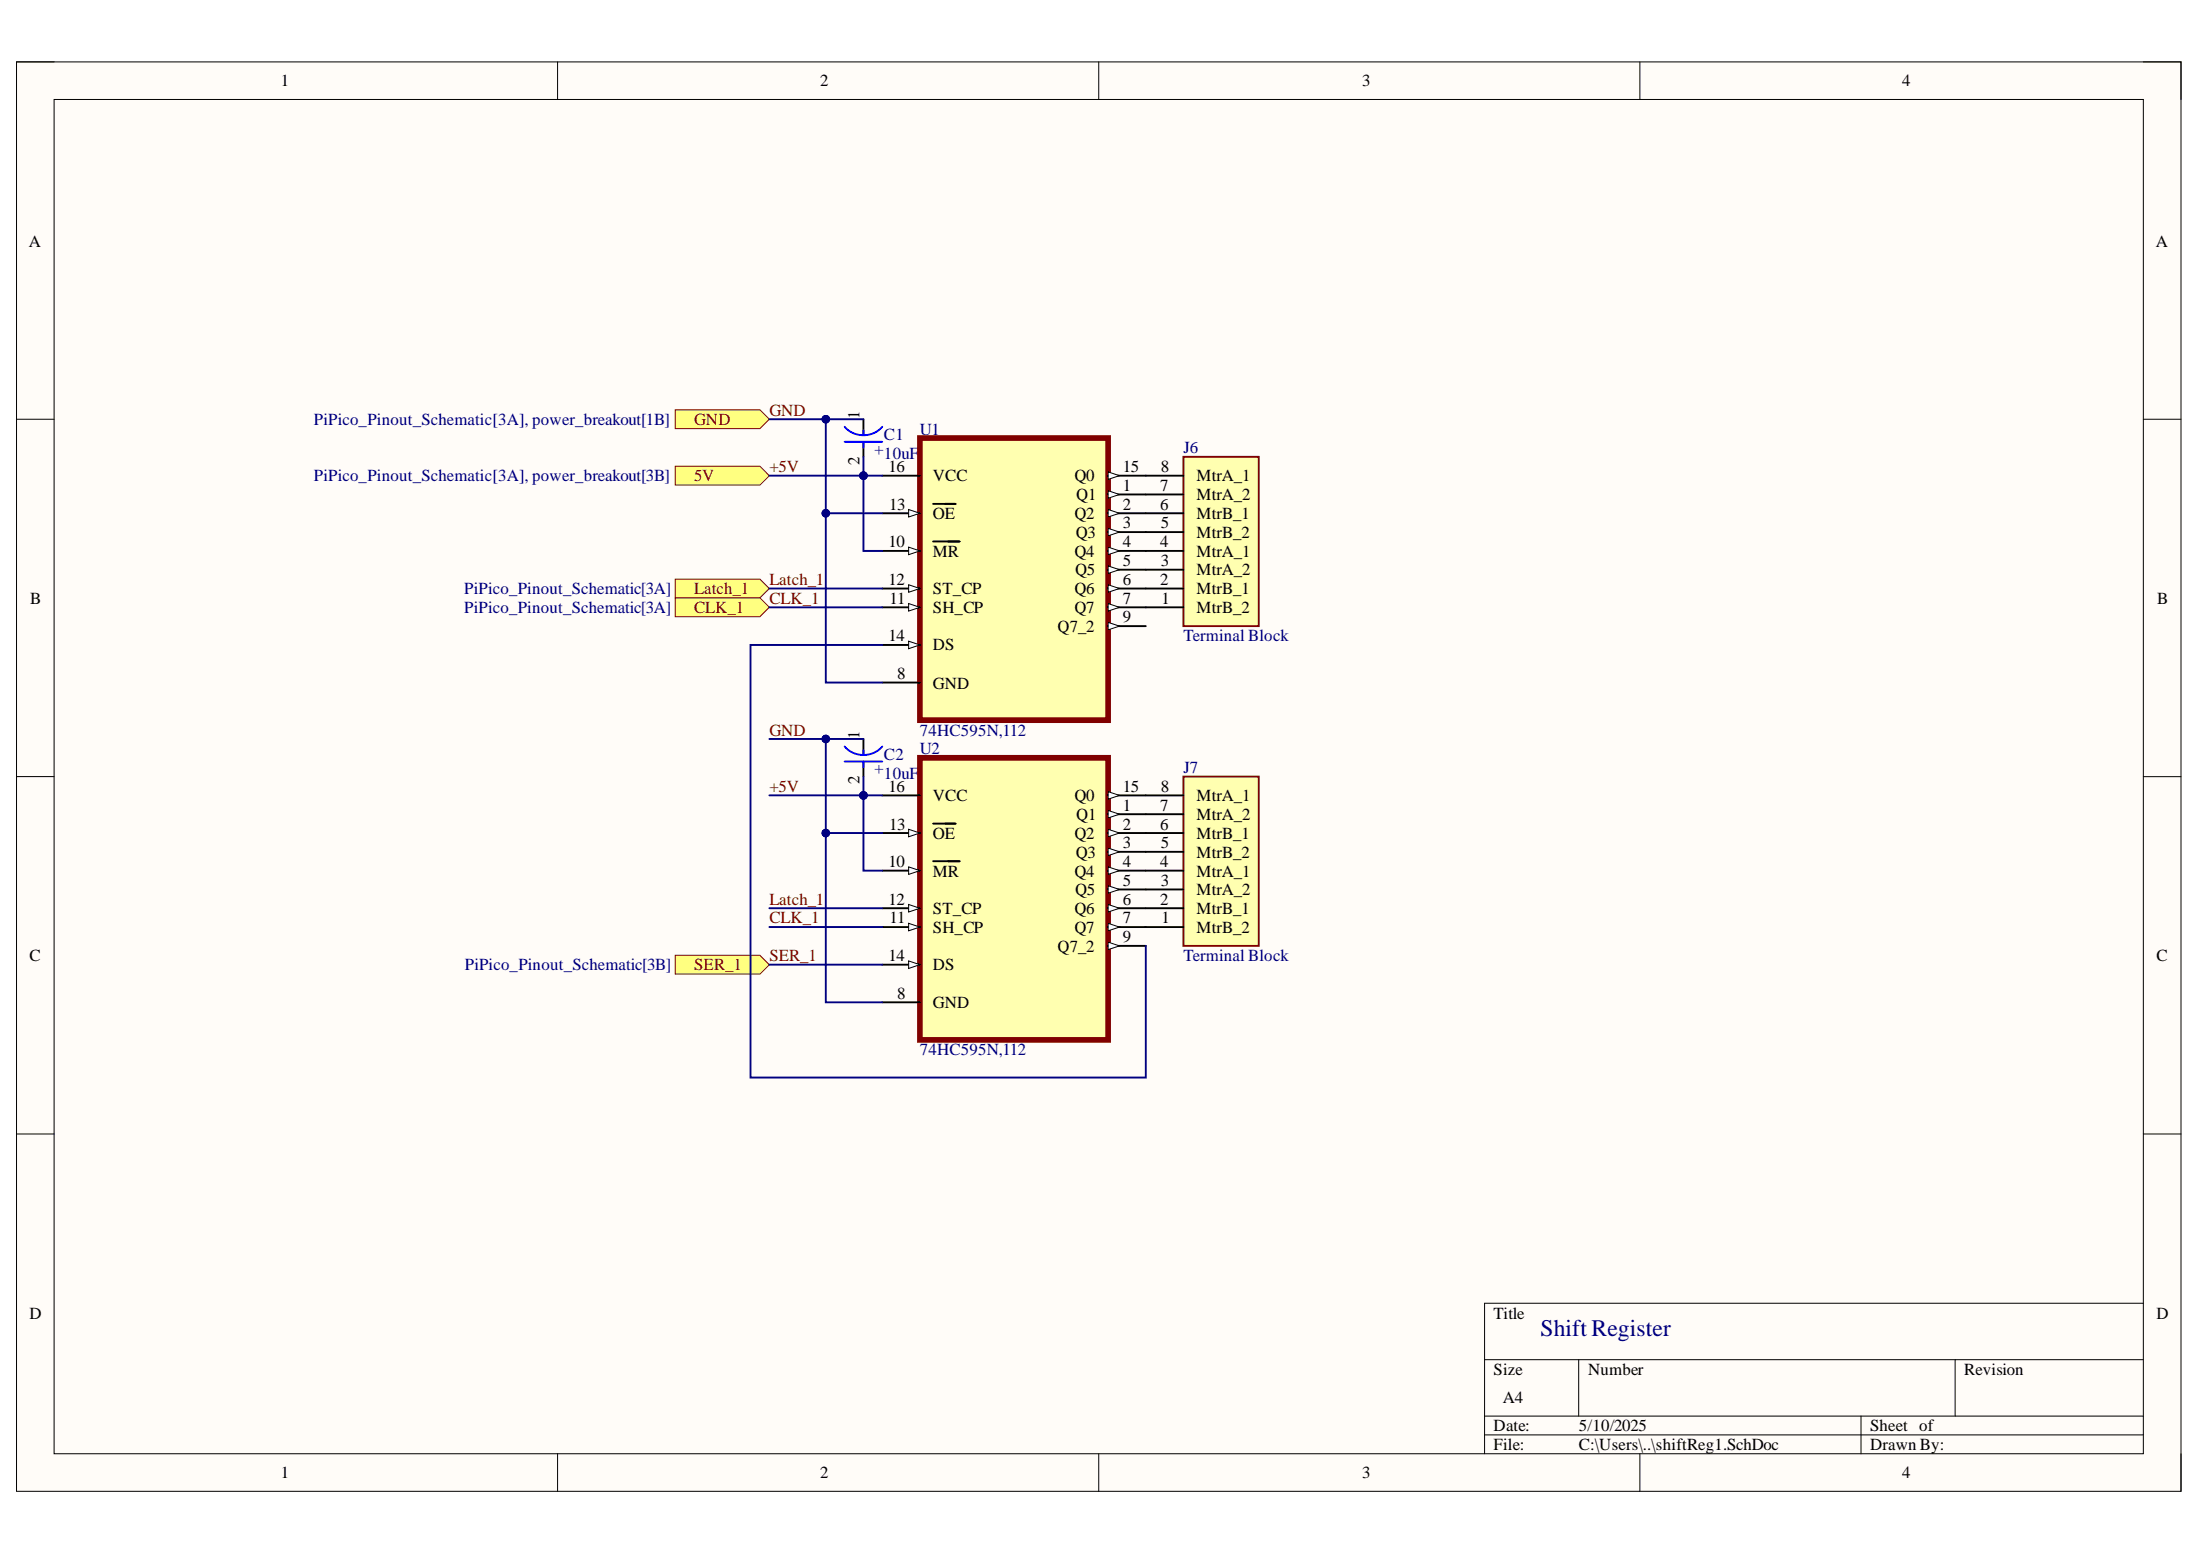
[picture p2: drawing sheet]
<svg xmlns="http://www.w3.org/2000/svg" width="297mm" height="210mm" viewBox="0 0 297 210" stroke-linecap="round" stroke-linejoin="round" font-family="sans-serif">
<path d="M2.2 8.4h292.3v192.9h-292.3z" fill-rule="evenodd" fill="#fffcf8"/>
<path d="M2.2 8.4h292.3v192.9h-292.3z" fill="none" stroke="#000" stroke-width=".14"/>
<path d="M7.3 13.4h282.1v182.8h-282.1z" fill-rule="evenodd" fill="#fffcf8"/>
<g fill="none" stroke="#000" stroke-width=".14">
<path d="M2.2 8.4h5.1M7.3 13.4h282.1v182.8h-282.1zM75.3 8.4v5M148.3 8.4v5M221.4 8.4v5M289.4 8.4h5.1v5M2.2 56.6h5.1M289.4 56.6h5.1M2.2 104.8h5.1M289.4 104.8h5.1M2.2 153.1h5.1M289.4 153.1h5.1"/>
<path d="M289.4 175.9h-89v20.3M75.3 196.2v5.1M148.3 196.2v5.1M200.4 183.5h89M200.4 191.2h89M200.4 193.7h89M213.2 183.5v7.7M221.4 196.2v5.1M251.3 191.2v5M264 183.5v7.7M294.5 196.2v5.1"/>
</g>
<path d="M116.6 56.6v2M116.6 59.6v2.1" fill="none" stroke="#000" stroke-width=".25"/>
<path d="M114 57.6a3.4 3.4 0 0 0 5.1 0M114 59.6h5.1M116.6 58.1v.5M116.6 59.6v.8" fill="none" stroke="#00f" stroke-width=".25"/>
<path d="M159.8 61.7h10.1v22.8h-10.1z" fill-rule="evenodd" fill="#ffffb0"/>
<path d="M159.8 61.7h10.1v22.8h-10.1z" fill="none" stroke="#800000" stroke-width=".25"/>
<path d="M154.7 79.4h5.1M154.7 76.9h5.1M154.7 74.4h5.1M154.7 71.8h5.1M154.7 69.3h5.1M154.7 66.7h5.1M154.7 64.2h5.1M154.7 82h5.1" fill="none" stroke="#000" stroke-width=".25"/>
<path d="M124.2 59.1h25.4v38.1h-25.4z" fill-rule="evenodd" fill="#ffffb0"/>
<path d="M124.2 59.1h25.4v38.1h-25.4z" fill="none" stroke="#800000" stroke-width=".76"/>
<path d="M119.1 64.2h5.1M119.1 69.3h5.1" fill="none" stroke="#000" stroke-width=".25"/>
<path d="M122.7 68.8l1.5 .5-1.5 .5z" fill="#f8fcff"/>
<path d="M122.7 68.8l1.5 .5-1.5 .5z" fill="none" stroke="#000" stroke-width=".14"/>
<path d="M119.1 74.4h5.1M126 68h3" fill="none" stroke="#000" stroke-width=".25"/>
<path d="M122.7 73.9l1.5 .5-1.5 .5z" fill="#f8fcff"/>
<path d="M122.7 73.9l1.5 .5-1.5 .5z" fill="none" stroke="#000" stroke-width=".14"/>
<path d="M119.1 79.4h5.1M126 73.1h3.6" fill="none" stroke="#000" stroke-width=".25"/>
<path d="M122.7 78.9l1.5 .5-1.5 .5z" fill="#f8fcff"/>
<path d="M122.7 78.9l1.5 .5-1.5 .5z" fill="none" stroke="#000" stroke-width=".14"/>
<path d="M119.1 82h5.1" fill="none" stroke="#000" stroke-width=".25"/>
<path d="M122.7 81.5l1.5 .5-1.5 .5z" fill="#f8fcff"/>
<path d="M122.7 81.5l1.5 .5-1.5 .5z" fill="none" stroke="#000" stroke-width=".14"/>
<path d="M119.1 87.1h5.1" fill="none" stroke="#000" stroke-width=".25"/>
<path d="M122.7 86.6l1.5 .5-1.5 .5z" fill="#f8fcff"/>
<path d="M122.7 86.6l1.5 .5-1.5 .5z" fill="none" stroke="#000" stroke-width=".14"/>
<path d="M149.6 64.2h5.1M119.1 92.1h5.1" fill="none" stroke="#000" stroke-width=".25"/>
<path d="M149.6 63.7l1.5 .5-1.5 .5z" fill="#f8fcff"/>
<path d="M149.6 63.7l1.5 .5-1.5 .5z" fill="none" stroke="#000" stroke-width=".14"/>
<path d="M149.6 66.7h5.1" fill="none" stroke="#000" stroke-width=".25"/>
<path d="M149.6 66.2l1.5 .5-1.5 .6z" fill="#f8fcff"/>
<path d="M149.6 66.2l1.5 .5-1.5 .6z" fill="none" stroke="#000" stroke-width=".14"/>
<path d="M149.6 69.3h5.1" fill="none" stroke="#000" stroke-width=".25"/>
<path d="M149.6 68.8l1.5 .5-1.5 .5z" fill="#f8fcff"/>
<path d="M149.6 68.8l1.5 .5-1.5 .5z" fill="none" stroke="#000" stroke-width=".14"/>
<path d="M149.6 71.8h5.1" fill="none" stroke="#000" stroke-width=".25"/>
<path d="M149.6 71.3l1.5 .5-1.5 .5z" fill="#f8fcff"/>
<path d="M149.6 71.3l1.5 .5-1.5 .5z" fill="none" stroke="#000" stroke-width=".14"/>
<path d="M149.6 74.4h5.1" fill="none" stroke="#000" stroke-width=".25"/>
<path d="M149.6 73.9l1.5 .5-1.5 .5z" fill="#f8fcff"/>
<path d="M149.6 73.9l1.5 .5-1.5 .5z" fill="none" stroke="#000" stroke-width=".14"/>
<path d="M149.6 76.9h5.1" fill="none" stroke="#000" stroke-width=".25"/>
<path d="M149.6 76.4l1.5 .5-1.5 .5z" fill="#f8fcff"/>
<path d="M149.6 76.4l1.5 .5-1.5 .5z" fill="none" stroke="#000" stroke-width=".14"/>
<path d="M149.6 79.4h5.1" fill="none" stroke="#000" stroke-width=".25"/>
<path d="M149.6 78.9l1.5 .5-1.5 .5z" fill="#f8fcff"/>
<path d="M149.6 78.9l1.5 .5-1.5 .5z" fill="none" stroke="#000" stroke-width=".14"/>
<path d="M149.6 82h5.1" fill="none" stroke="#000" stroke-width=".25"/>
<path d="M149.6 81.5l1.5 .5-1.5 .5z" fill="#f8fcff"/>
<path d="M149.6 81.5l1.5 .5-1.5 .5z" fill="none" stroke="#000" stroke-width=".14"/>
<path d="M149.6 84.5h5.1" fill="none" stroke="#000" stroke-width=".25"/>
<path d="M149.6 84l1.5 .5-1.5 .5z" fill="#f8fcff"/>
<path d="M149.6 84l1.5 .5-1.5 .5z" fill="none" stroke="#000" stroke-width=".14"/>
<path d="M116.6 99.8v2M116.6 102.8v2" fill="none" stroke="#000" stroke-width=".25"/>
<path d="M114 100.8a3.4 3.4 0 0 0 5.1 0M114 102.8h5.1M116.6 101.3v.5M116.6 102.8v.8" fill="none" stroke="#00f" stroke-width=".25"/>
<path d="M159.8 104.8h10.1v22.9h-10.1z" fill-rule="evenodd" fill="#ffffb0"/>
<path d="M159.8 104.8h10.1v22.9h-10.1z" fill="none" stroke="#800000" stroke-width=".25"/>
<path d="M154.7 117.5h5.1M154.7 115h5.1M154.7 112.4h5.1M154.7 109.9h5.1M154.7 107.4h5.1M154.7 125.1h5.1M154.7 122.6h5.1M154.7 120.1h5.1" fill="none" stroke="#000" stroke-width=".25"/>
<path d="M124.2 102.3h25.4v38.1h-25.4z" fill-rule="evenodd" fill="#ffffb0"/>
<path d="M124.2 102.3h25.4v38.1h-25.4z" fill="none" stroke="#800000" stroke-width=".76"/>
<path d="M119.1 107.4h5.1M119.1 112.4h5.1" fill="none" stroke="#000" stroke-width=".25"/>
<path d="M122.7 111.9l1.5 .5-1.5 .6z" fill="#f8fcff"/>
<path d="M122.7 111.9l1.5 .5-1.5 .6z" fill="none" stroke="#000" stroke-width=".14"/>
<path d="M119.1 117.5h5.1M126 111.2h3" fill="none" stroke="#000" stroke-width=".25"/>
<path d="M122.7 117l1.5 .5-1.5 .5z" fill="#f8fcff"/>
<path d="M122.7 117l1.5 .5-1.5 .5z" fill="none" stroke="#000" stroke-width=".14"/>
<path d="M126 116.3h3.6M119.1 122.6h5.1" fill="none" stroke="#000" stroke-width=".25"/>
<path d="M122.7 122.1l1.5 .5-1.5 .5z" fill="#f8fcff"/>
<path d="M122.7 122.1l1.5 .5-1.5 .5z" fill="none" stroke="#000" stroke-width=".14"/>
<path d="M119.1 125.1h5.1" fill="none" stroke="#000" stroke-width=".25"/>
<path d="M122.7 124.6l1.5 .5-1.5 .5z" fill="#f8fcff"/>
<path d="M122.7 124.6l1.5 .5-1.5 .5z" fill="none" stroke="#000" stroke-width=".14"/>
<path d="M119.1 130.2h5.1" fill="none" stroke="#000" stroke-width=".25"/>
<path d="M122.7 129.7l1.5 .5-1.5 .5z" fill="#f8fcff"/>
<path d="M122.7 129.7l1.5 .5-1.5 .5z" fill="none" stroke="#000" stroke-width=".14"/>
<path d="M149.6 107.4h5.1M119.1 135.3h5.1" fill="none" stroke="#000" stroke-width=".25"/>
<path d="M149.6 106.9l1.5 .5-1.5 .5z" fill="#f8fcff"/>
<path d="M149.6 106.9l1.5 .5-1.5 .5z" fill="none" stroke="#000" stroke-width=".14"/>
<path d="M149.6 109.9h5.1" fill="none" stroke="#000" stroke-width=".25"/>
<path d="M149.6 109.4l1.5 .5-1.5 .5z" fill="#f8fcff"/>
<path d="M149.6 109.4l1.5 .5-1.5 .5z" fill="none" stroke="#000" stroke-width=".14"/>
<path d="M149.6 112.4h5.1" fill="none" stroke="#000" stroke-width=".25"/>
<path d="M149.6 111.9l1.5 .5-1.5 .6z" fill="#f8fcff"/>
<path d="M149.6 111.9l1.5 .5-1.5 .6z" fill="none" stroke="#000" stroke-width=".14"/>
<path d="M149.6 115h5.1" fill="none" stroke="#000" stroke-width=".25"/>
<path d="M149.6 114.5l1.5 .5-1.5 .5z" fill="#f8fcff"/>
<path d="M149.6 114.5l1.5 .5-1.5 .5z" fill="none" stroke="#000" stroke-width=".14"/>
<path d="M149.6 117.5h5.1" fill="none" stroke="#000" stroke-width=".25"/>
<path d="M149.6 117l1.5 .5-1.5 .5z" fill="#f8fcff"/>
<path d="M149.6 117l1.5 .5-1.5 .5z" fill="none" stroke="#000" stroke-width=".14"/>
<path d="M149.6 120.1h5.1" fill="none" stroke="#000" stroke-width=".25"/>
<path d="M149.6 119.6l1.5 .5-1.5 .5z" fill="#f8fcff"/>
<path d="M149.6 119.6l1.5 .5-1.5 .5z" fill="none" stroke="#000" stroke-width=".14"/>
<path d="M149.6 122.6h5.1" fill="none" stroke="#000" stroke-width=".25"/>
<path d="M149.6 122.1l1.5 .5-1.5 .5z" fill="#f8fcff"/>
<path d="M149.6 122.1l1.5 .5-1.5 .5z" fill="none" stroke="#000" stroke-width=".14"/>
<path d="M149.6 125.1h5.1" fill="none" stroke="#000" stroke-width=".25"/>
<path d="M149.6 124.6l1.5 .5-1.5 .5z" fill="#f8fcff"/>
<path d="M149.6 124.6l1.5 .5-1.5 .5z" fill="none" stroke="#000" stroke-width=".14"/>
<path d="M149.6 127.7h5.1" fill="none" stroke="#000" stroke-width=".25"/>
<path d="M149.6 127.2l1.5 .5-1.5 .5z" fill="#f8fcff"/>
<path d="M149.6 127.2l1.5 .5-1.5 .5z" fill="none" stroke="#000" stroke-width=".14"/>
<path d="M91.2 55.3h11.4l1.3 1.3-1.3 1.3h-11.4z" fill-rule="evenodd" fill="#ffff80"/>
<path d="M91.2 55.3h11.4l1.3 1.3-1.3 1.3h-11.4z" fill="none" stroke="#800000" stroke-width=".14"/>
<path d="M91.2 62.9h11.4l1.3 1.3-1.3 1.3h-11.4z" fill-rule="evenodd" fill="#ffff80"/>
<path d="M91.2 62.9h11.4l1.3 1.3-1.3 1.3h-11.4z" fill="none" stroke="#800000" stroke-width=".14"/>
<path d="M91.2 78.2h11.4l1.3 1.2-1.3 1.3h-11.4z" fill-rule="evenodd" fill="#ffff80"/>
<path d="M91.2 78.2h11.4l1.3 1.2-1.3 1.3h-11.4z" fill="none" stroke="#800000" stroke-width=".14"/>
<path d="M91.2 80.7h11.4l1.3 1.3-1.3 1.2h-11.4z" fill-rule="evenodd" fill="#ffff80"/>
<path d="M91.2 80.7h11.4l1.3 1.3-1.3 1.2h-11.4z" fill="none" stroke="#800000" stroke-width=".14"/>
<path d="M91.2 128.9h11.4l1.3 1.3-1.3 1.3h-11.4z" fill-rule="evenodd" fill="#ffff80"/>
<path d="M91.2 128.9h11.4l1.3 1.3-1.3 1.3h-11.4z" fill="none" stroke="#800000" stroke-width=".14"/>
<path d="M111.5 56.6v12.7h7.6" fill="none" stroke="#000080" stroke-width=".25"/>
<circle cx="111.5" cy="56.6" r=".51" fill="#000080"/>
<circle cx="111.5" cy="56.6" r=".51" fill="none" stroke="#000080" stroke-width=".14"/>
<circle cx="111.5" cy="69.3" r=".51" fill="#000080"/>
<circle cx="111.5" cy="69.3" r=".51" fill="none" stroke="#000080" stroke-width=".14"/>
<path d="M103.9 56.6h12.7" fill="none" stroke="#000080" stroke-width=".25"/>
<circle cx="111.5" cy="56.6" r=".51" fill="#000080"/>
<circle cx="111.5" cy="56.6" r=".51" fill="none" stroke="#000080" stroke-width=".14"/>
<path d="M116.6 64.2v10.2h2.5" fill="none" stroke="#000080" stroke-width=".25"/>
<circle cx="116.6" cy="64.2" r=".51" fill="#000080"/>
<circle cx="116.6" cy="64.2" r=".51" fill="none" stroke="#000080" stroke-width=".14"/>
<path d="M116.6 61.7v2.5h-12.7" fill="none" stroke="#000080" stroke-width=".25"/>
<circle cx="116.6" cy="64.2" r=".51" fill="#000080"/>
<circle cx="116.6" cy="64.2" r=".51" fill="none" stroke="#000080" stroke-width=".14"/>
<path d="M116.6 64.2h2.5" fill="none" stroke="#000080" stroke-width=".25"/>
<circle cx="116.6" cy="64.2" r=".51" fill="#000080"/>
<circle cx="116.6" cy="64.2" r=".51" fill="none" stroke="#000080" stroke-width=".14"/>
<path d="M111.5 69.3v22.8h7.6" fill="none" stroke="#000080" stroke-width=".25"/>
<circle cx="111.5" cy="69.3" r=".51" fill="#000080"/>
<circle cx="111.5" cy="69.3" r=".51" fill="none" stroke="#000080" stroke-width=".14"/>
<path d="M103.9 79.4h15.2M103.9 82h15.2M111.5 99.8h5.1M119.1 87.1h-17.8v58.4h53.4v-17.8" fill="none" stroke="#000080" stroke-width=".25"/>
<circle cx="111.5" cy="99.8" r=".51" fill="#000080"/>
<circle cx="111.5" cy="99.8" r=".51" fill="none" stroke="#000080" stroke-width=".14"/>
<path d="M116.6 107.4v10.1h2.5" fill="none" stroke="#000080" stroke-width=".25"/>
<circle cx="116.6" cy="107.4" r=".51" fill="#000080"/>
<circle cx="116.6" cy="107.4" r=".51" fill="none" stroke="#000080" stroke-width=".14"/>
<path d="M116.6 104.8v2.6h-12.7" fill="none" stroke="#000080" stroke-width=".25"/>
<circle cx="116.6" cy="107.4" r=".51" fill="#000080"/>
<circle cx="116.6" cy="107.4" r=".51" fill="none" stroke="#000080" stroke-width=".14"/>
<path d="M116.6 107.4h2.5" fill="none" stroke="#000080" stroke-width=".25"/>
<circle cx="116.6" cy="107.4" r=".51" fill="#000080"/>
<circle cx="116.6" cy="107.4" r=".51" fill="none" stroke="#000080" stroke-width=".14"/>
<path d="M111.5 112.4h7.6" fill="none" stroke="#000080" stroke-width=".25"/>
<circle cx="111.5" cy="112.4" r=".51" fill="#000080"/>
<circle cx="111.5" cy="112.4" r=".51" fill="none" stroke="#000080" stroke-width=".14"/>
<path d="M103.9 99.8h7.6v35.5h7.6M103.9 122.6h15.2M103.9 125.1h15.2M103.9 130.2h15.2" fill="none" stroke="#000080" stroke-width=".25"/>
<circle cx="111.5" cy="112.4" r=".51" fill="#000080"/>
<circle cx="111.5" cy="112.4" r=".51" fill="none" stroke="#000080" stroke-width=".14"/>
<circle cx="111.5" cy="99.8" r=".51" fill="#000080"/>
<circle cx="111.5" cy="99.8" r=".51" fill="none" stroke="#000080" stroke-width=".14"/>
<text font-size="3.2" fill="#000080" x="208" y="180.3">Shift Register</text>
<g font-size="2.3">
<text x="37.9" y="11.7">1</text>
<text x="110.7" y="11.7">2</text>
<text x="183.9" y="11.7">3</text>
<text x="256.8" y="11.7">4</text>
<text x="3.9" y="33.3">A</text>
<text x="291.1" y="33.3">A</text>
<text x="116.1" y="56.6" transform="rotate(-90 116.1 56.6)">1</text>
<text x="116.1" y="62.7" transform="rotate(-90 116.1 62.7)">2</text>
<text x="119.9" y="63.7">16</text>
<text x="126" y="65">VCC</text>
<text x="145.1" y="65">Q0</text>
<text x="151.6" y="63.7">15</text>
<text x="156.7" y="63.7">8</text>
<text x="161.6" y="65">MtrA_1</text>
<text x="120" y="68.8">13</text>
<text x="126" y="70.1">OE</text>
<text x="145.1" y="70.1">Q2</text>
<text x="145.3" y="67.5">Q1</text>
<text x="151.6" y="66.3">1</text>
<text x="151.6" y="68.8">2</text>
<text x="151.6" y="71.3">3</text>
<text x="156.7" y="68.8">6</text>
<text x="156.7" y="66.3">7</text>
<text x="156.7" y="71.3">5</text>
<text x="161.6" y="70.1">MtrB_1</text>
<text x="161.6" y="67.5">MtrA_2</text>
<text x="119.9" y="73.9">10</text>
<text x="126" y="75.1">MR</text>
<text x="145.1" y="75.1">Q4</text>
<text x="145.2" y="77.7">Q5</text>
<text x="145.2" y="72.6">Q3</text>
<text x="151.6" y="73.9">4</text>
<text x="151.6" y="76.4">5</text>
<text x="156.7" y="73.9">4</text>
<text x="156.7" y="76.4">3</text>
<text x="161.6" y="77.7">MtrA_2</text>
<text x="161.6" y="75.1">MtrA_1</text>
<text x="161.6" y="72.6">MtrB_2</text>
<text x="4.1" y="81.5">B</text>
<text x="119.9" y="78.9">12</text>
<text x="120.1" y="81.5">11</text>
<text x="126" y="80.2">ST_CP</text>
<text x="126" y="82.7">SH_CP</text>
<text x="145.1" y="80.2">Q6</text>
<text x="145.1" y="82.7">Q7</text>
<text x="151.6" y="78.9">6</text>
<text x="151.6" y="81.5">7</text>
<text x="156.7" y="78.9">2</text>
<text x="156.8" y="81.5">1</text>
<text x="161.6" y="82.7">MtrB_2</text>
<text x="161.6" y="80.2">MtrB_1</text>
<text x="291.2" y="81.5">B</text>
<text x="119.9" y="86.5">14</text>
<text x="126" y="87.8">DS</text>
<text x="142.8" y="85.3">Q7_2</text>
<text x="151.6" y="84">9</text>
<text x="121.1" y="91.7">8</text>
<text x="126" y="93">GND</text>
<text x="116.1" y="99.7" transform="rotate(-90 116.1 99.7)">1</text>
<text x="116.1" y="105.9" transform="rotate(-90 116.1 105.9)">2</text>
<text x="119.9" y="106.9">16</text>
<text x="151.6" y="106.9">15</text>
<text x="156.7" y="106.9">8</text>
<text x="120" y="112">13</text>
<text x="126" y="108.2">VCC</text>
<text x="126" y="113.2">OE</text>
<text x="145.1" y="108.2">Q0</text>
<text x="145.1" y="113.2">Q2</text>
<text x="145.3" y="110.7">Q1</text>
<text x="151.6" y="109.4">1</text>
<text x="151.6" y="112">2</text>
<text x="156.7" y="112">6</text>
<text x="156.7" y="109.4">7</text>
<text x="161.6" y="113.2">MtrB_1</text>
<text x="161.6" y="110.7">MtrA_2</text>
<text x="161.6" y="108.2">MtrA_1</text>
<text x="119.9" y="117">10</text>
<text x="126" y="118.3">MR</text>
<text x="145.1" y="118.3">Q4</text>
<text x="145.2" y="115.8">Q3</text>
<text x="151.6" y="114.5">3</text>
<text x="151.6" y="117">4</text>
<text x="151.6" y="119.6">5</text>
<text x="156.7" y="117">4</text>
<text x="156.7" y="119.6">3</text>
<text x="156.7" y="114.5">5</text>
<text x="161.6" y="118.3">MtrA_1</text>
<text x="161.6" y="115.8">MtrB_2</text>
<text x="119.9" y="122.1">12</text>
<text x="120.1" y="124.7">11</text>
<text x="126" y="123.4">ST_CP</text>
<text x="126" y="125.9">SH_CP</text>
<text x="145.1" y="123.4">Q6</text>
<text x="145.1" y="125.9">Q7</text>
<text x="145.2" y="120.9">Q5</text>
<text x="151.6" y="122.1">6</text>
<text x="151.6" y="124.7">7</text>
<text x="156.7" y="122.1">2</text>
<text x="156.8" y="124.7">1</text>
<text x="161.6" y="125.9">MtrB_2</text>
<text x="161.6" y="123.4">MtrB_1</text>
<text x="161.6" y="120.9">MtrA_2</text>
<text x="4" y="129.7">C</text>
<text x="119.9" y="129.7">14</text>
<text x="126" y="131">DS</text>
<text x="142.8" y="128.5">Q7_2</text>
<text x="151.6" y="127.2">9</text>
<text x="291.2" y="129.7">C</text>
<text x="121.1" y="134.8">8</text>
<text x="126" y="136.1">GND</text>
<text x="4" y="178">D</text>
<text x="201.7" y="178">Title</text>
<text x="291.2" y="178">D</text>
<text x="201.7" y="185.6">Size</text>
<text x="214.4" y="185.6">Number</text>
<text x="265.2" y="185.6">Revision</text>
<text x="202.9" y="189.4">A4</text>
<text x="201.7" y="193.2">Date:</text>
<text x="201.7" y="195.7">File:</text>
<text x="213.2" y="193.2">5/10/2025</text>
<text x="213.2" y="195.7">C:\Users\..\shiftReg1.SchDoc</text>
<text x="252.5" y="193.2">Sheet of</text>
<text x="252.5" y="195.7">Drawn By:</text>
<text x="37.9" y="199.5">1</text>
<text x="110.7" y="199.5">2</text>
<text x="183.9" y="199.5">3</text>
<text x="256.8" y="199.5">4</text>
</g>
<g font-size="2.3" fill="#000080">
<text x="42.4" y="57.4">PiPico_Pinout_Schematic[3A], power_breakout[1B]</text>
<text x="119.4" y="59.4">C1</text>
<text x="124.2" y="58.7">U1</text>
<text x="42.4" y="65">PiPico_Pinout_Schematic[3A], power_breakout[3B]</text>
<text x="119.4" y="60.2" transform="rotate(-180 119.4 60.2)">+</text>
<text x="119.4" y="61.9">10uF</text>
<text x="159.8" y="61.2">J6</text>
<text x="62.7" y="80.2">PiPico_Pinout_Schematic[3A]</text>
<text x="62.7" y="82.7">PiPico_Pinout_Schematic[3A]</text>
<text x="159.8" y="86.5">Terminal Block</text>
<text x="124.2" y="99.3">74HC595N,112</text>
<text x="124.2" y="101.8">U2</text>
<text x="119.4" y="103.3" transform="rotate(-180 119.4 103.3)">+</text>
<text x="119.4" y="102.6">C2</text>
<text x="119.4" y="105.1">10uF</text>
<text x="159.8" y="104.4">J7</text>
<text x="62.8" y="131">PiPico_Pinout_Schematic[3B]</text>
<text x="159.8" y="129.7">Terminal Block</text>
<text x="124.2" y="142.4">74HC595N,112</text>
</g>
<g font-size="2.3" fill="#800000">
<text x="93.7" y="57.4">GND</text>
<text x="103.9" y="56.1">GND</text>
<text x="93.7" y="65">5V</text>
<text x="103.9" y="63.7">+5V</text>
<text x="93.7" y="80.2">Latch_1</text>
<text x="93.7" y="82.7">CLK_1</text>
<text x="103.9" y="78.9">Latch_1</text>
<text x="103.9" y="81.5">CLK_1</text>
<text x="103.9" y="99.3">GND</text>
<text x="103.9" y="106.9">+5V</text>
<text x="103.9" y="122.1">Latch_1</text>
<text x="103.9" y="124.7">CLK_1</text>
<text x="93.7" y="131">SER_1</text>
<text x="103.9" y="129.7">SER_1</text>
</g>
</svg>
